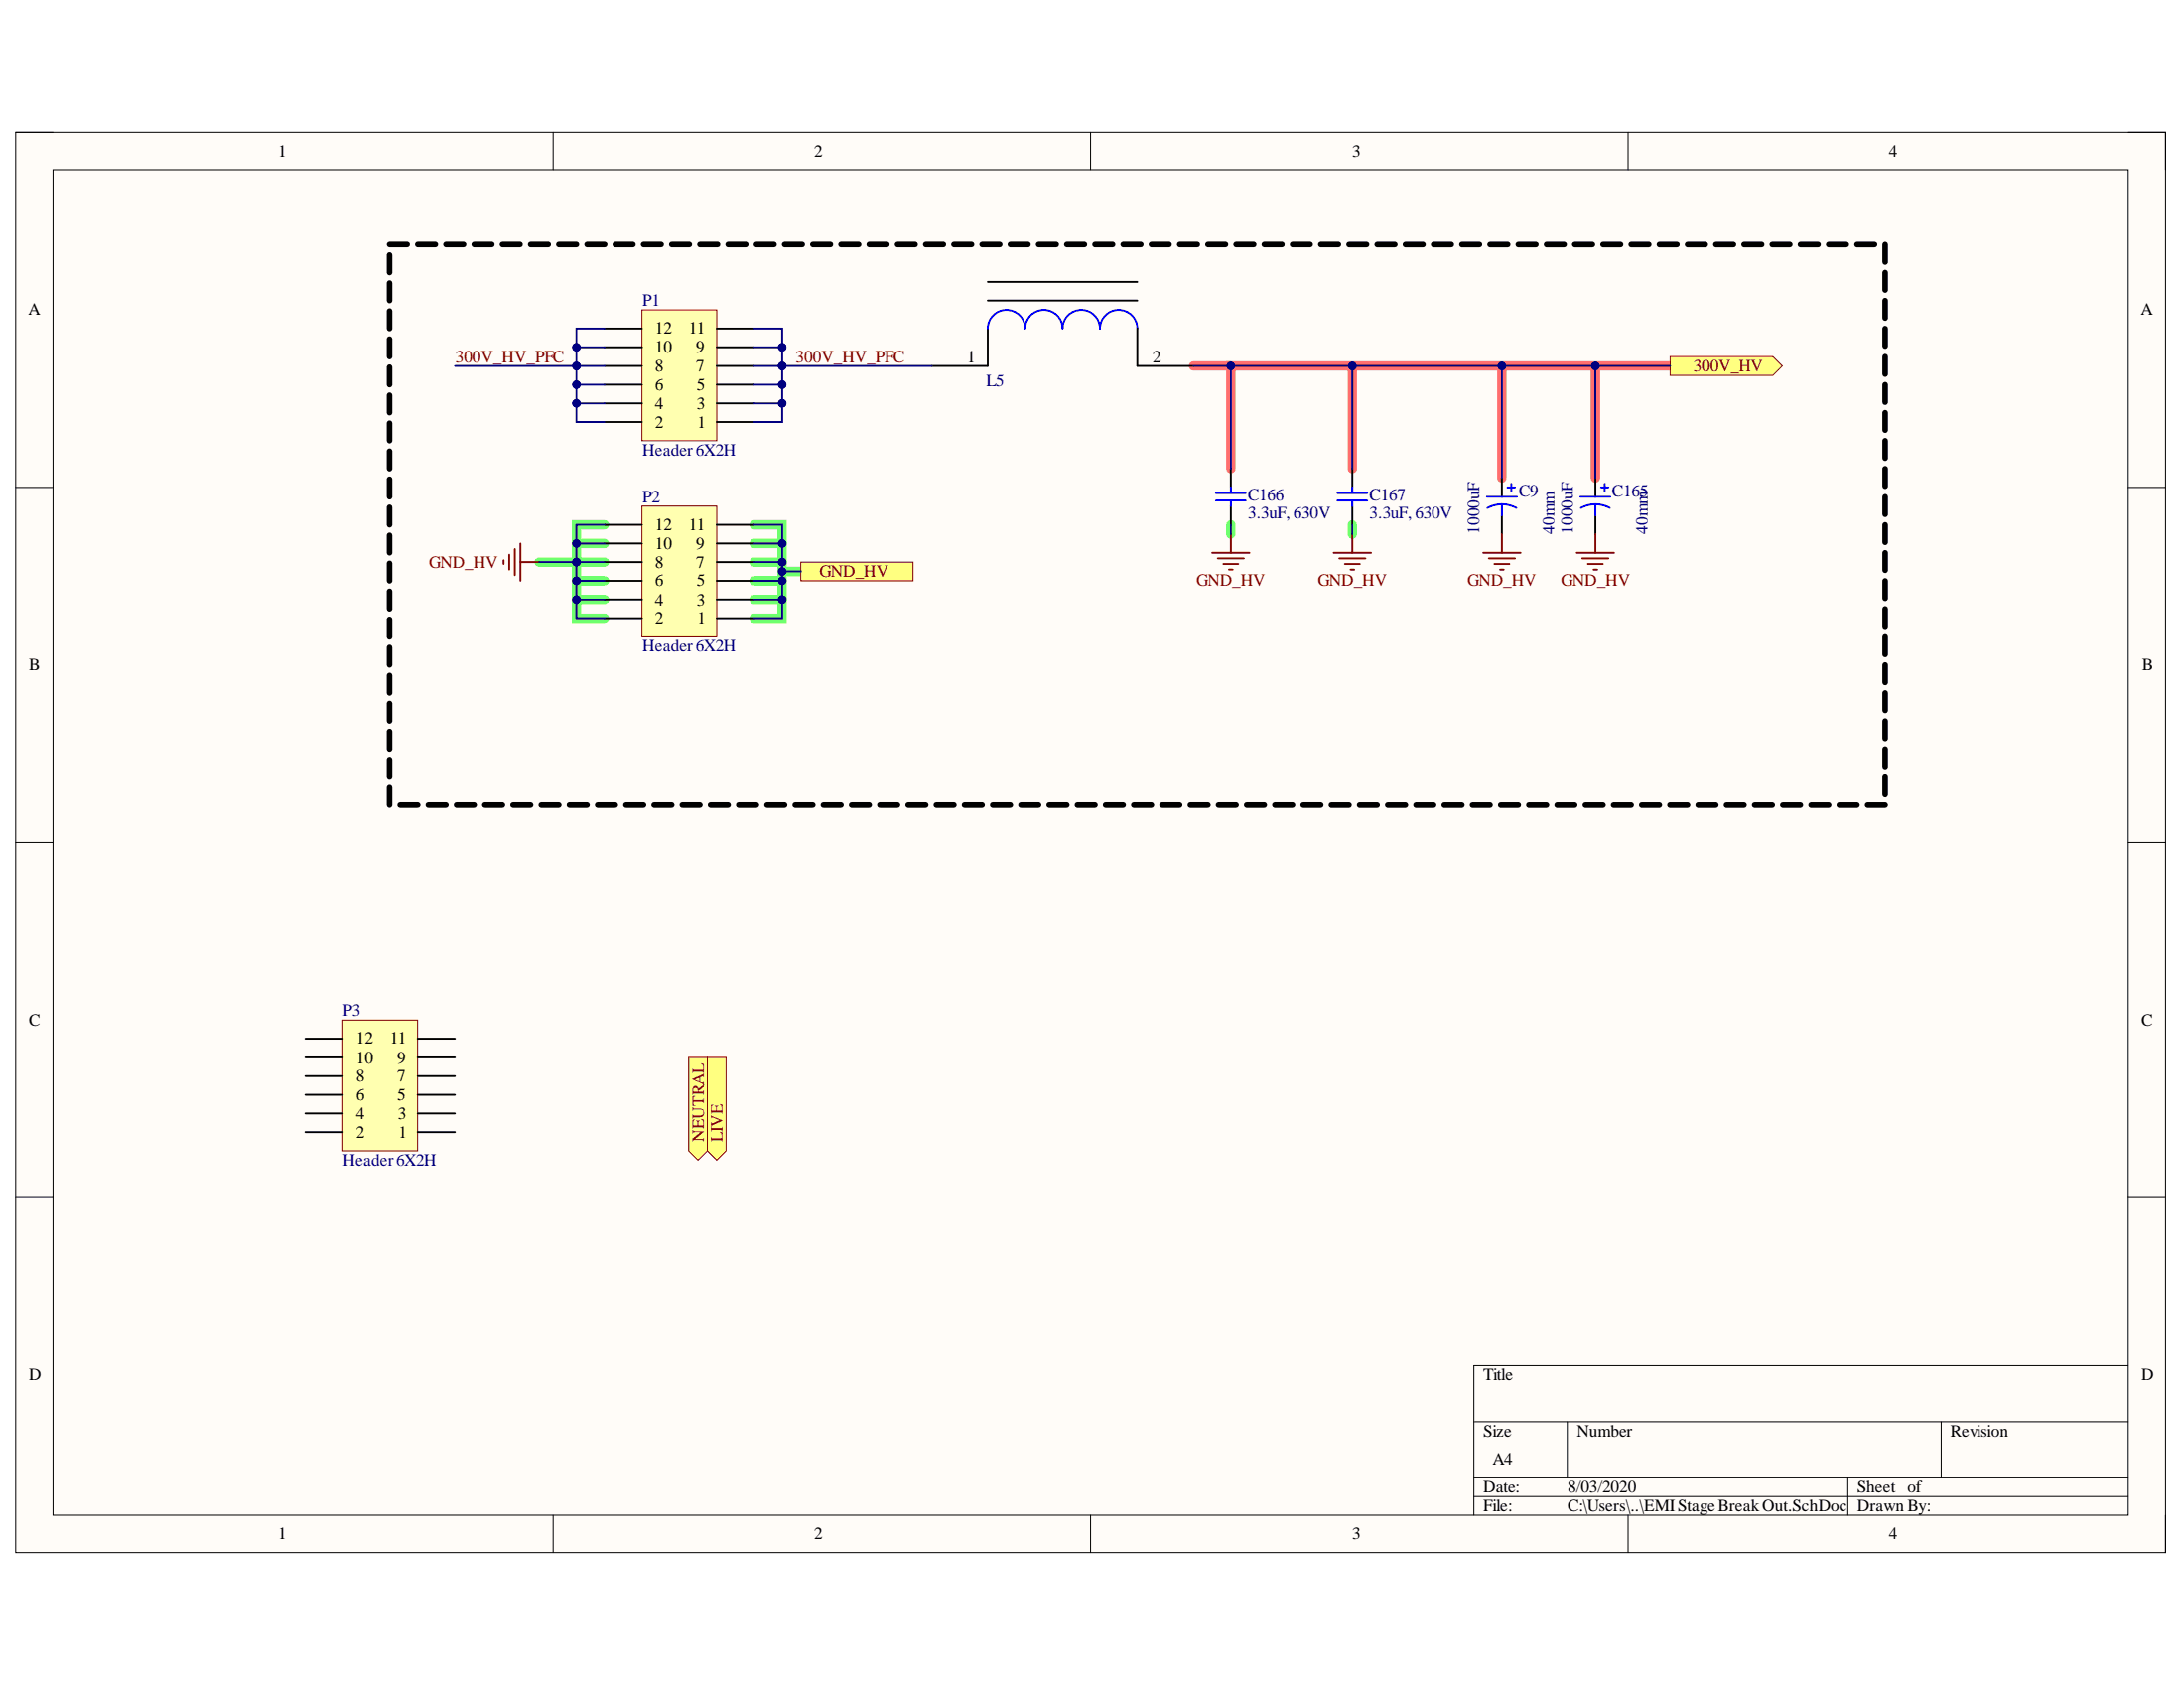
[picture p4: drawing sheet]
<svg xmlns="http://www.w3.org/2000/svg" width="279mm" height="216mm" viewBox="0 0 279 216" stroke-linecap="round" stroke-linejoin="round" font-family="sans-serif">
<path d="M2 16.9h275v181.7h-275z" fill-rule="evenodd" fill="#fffcf8"/>
<path d="M2 16.9h275v181.7h-275z" fill="none" stroke="#000" stroke-width=".13"/>
<path d="M6.8 21.7h265.5v172.1h-265.5z" fill-rule="evenodd" fill="#fffcf8"/>
<g fill="none" stroke="#000" stroke-width=".13">
<path d="M2 16.9h4.8M70.8 16.9v4.8M139.5 16.9v4.8M208.3 16.9v4.8M272.3 16.9h4.7v4.8M6.8 21.7h265.5v172.1h-265.5zM2 62.3h4.8M272.3 62.3h4.7M2 107.8h4.8M272.3 107.8h4.7M2 153.2h4.8M272.3 153.2h4.7"/>
<path d="M272.3 174.7h-83.8v19.1M70.8 193.8v4.8M139.5 193.8v4.8M188.5 181.9h83.8M188.5 189h83.8M188.5 191.4h83.8M200.5 181.9v7.1M208.3 193.8v4.8M236.4 189v4.8M248.3 181.9v7.1M277 193.8v4.8"/>
</g>
<path d="M152.7 46.8h4.8M173 46.8v13.2M192.1 46.8v14.3M204.1 46.8v14.3M213.7 46.8h-56.2v13.2" fill="none" stroke="#ff6e6e" stroke-width="1.2"/>
<g fill="none" stroke="#6eff6e" stroke-width="1.2">
<path d="M69 71.9h8.3M73.7 76.7h3.6M73.7 74.3h3.6M73.7 69.5h3.6M77.3 67.1h-3.6v12h3.6M96.5 67.1h3.6v12h-3.6M96.5 71.9h3.6M96.5 76.7h3.6M96.5 74.3h3.6M96.5 69.5h3.6M100.1 73.1h2.4M157.5 67.1v1.2"/>
<path d="M173 67.1v1.2"/>
</g>
<path d="M102.5 71.9h14.3v2.4h-14.3z" fill-rule="evenodd" fill="#ffff80"/>
<path d="M102.5 71.9h14.3v2.4h-14.3z" fill="none" stroke="#800000" stroke-width=".13"/>
<path d="M82.1 39.6h9.6v16.8h-9.6z" fill-rule="evenodd" fill="#ffffb0"/>
<path d="M82.1 39.6h9.6v16.8h-9.6z" fill="none" stroke="#800000" stroke-width=".13"/>
<path d="M77.3 54h4.8M77.3 51.6h4.8M77.3 49.2h4.8M77.3 46.8h4.8M77.3 44.4h4.8M77.3 42h4.8M91.7 54h4.8M91.7 51.6h4.8M91.7 49.2h4.8M91.7 46.8h4.8M91.7 44.4h4.8M91.7 42h4.8" fill="none" stroke="#000" stroke-width=".24"/>
<path d="M82.1 64.7h9.6v16.8h-9.6z" fill-rule="evenodd" fill="#ffffb0"/>
<path d="M82.1 64.7h9.6v16.8h-9.6z" fill="none" stroke="#800000" stroke-width=".13"/>
<path d="M77.3 79.1h4.8M77.3 76.7h4.8M77.3 74.3h4.8M77.3 71.9h4.8M77.3 69.5h4.8M77.3 67.1h4.8M91.7 79.1h4.8M91.7 76.7h4.8M91.7 74.3h4.8M91.7 71.9h4.8M91.7 69.5h4.8M91.7 67.1h4.8" fill="none" stroke="#000" stroke-width=".24"/>
<path d="M213.7 45.6h13.1l1.2 1.2-1.2 1.2h-13.1z" fill-rule="evenodd" fill="#ffff80"/>
<path d="M213.7 45.6h13.1l1.2 1.2-1.2 1.2h-13.1z" fill="none" stroke="#800000" stroke-width=".13"/>
<path d="M43.9 130.5h9.5v16.7h-9.5z" fill-rule="evenodd" fill="#ffffb0"/>
<path d="M43.9 130.5h9.5v16.7h-9.5z" fill="none" stroke="#800000" stroke-width=".13"/>
<g fill="none" stroke="#000" stroke-width=".24">
<path d="M126.4 36.1h19.1M126.4 38.4h19.1M126.4 42v4.8h-7.2M145.5 42v4.8h7.2M157.5 60v2.3M173 60v2.3M157.5 64.7v2.4M173 64.7v2.4M192.1 61.1v2.4M192.1 65.9v2.4M204.1 61.1v2.4M204.1 65.9v2.4"/>
<path d="M39.1 137.6h4.8M39.1 135.2h4.8M39.1 132.9h4.8M53.4 137.6h4.8M53.4 135.2h4.8M53.4 132.9h4.8M39.1 144.8h4.8M39.1 142.4h4.8M39.1 140h4.8M53.4 144.8h4.8M53.4 142.4h4.8M53.4 140h4.8"/>
</g>
<g fill="none" stroke="#00f" stroke-width=".24">
<path d="M126.4 42a2.39 2.39 0 0 1 2.4-2.4 2.39 2.39 0 0 1 2.4 2.4 2.39 2.39 0 0 1 2.3-2.4 2.39 2.39 0 0 1 2.4 2.4 2.39 2.39 0 0 1 2.4-2.4 2.39 2.39 0 0 1 2.4 2.4 2.39 2.39 0 0 1 2.4-2.4 2.39 2.39 0 0 1 2.4 2.4M155.5 63.1h3.9M155.5 64h3.9M157.5 62.3v.8M157.5 64v.7M171.1 63.1h3.8M171.1 64h3.8M173 62.3v.8M173 64v.7M190.2 63.5h3.9M192.1 64.5l.8 .1 1.1 .4M192.1 64.5l-.7 .1-1.1 .4"/>
<path d="M192.1 64.5v1.4M192.9 62.3h.9M193.3 61.9v.9M202.2 63.5h3.8M204.1 64.5l.8 .1 1 .4M204.1 64.5l-.8 .1-1.1 .4M204.1 64.5v1.4M204.8 62.3h1M205.3 61.9v.9"/>
</g>
<g fill="none" stroke="#800000" stroke-width=".24">
<path d="M64.4 71.7v.4M65.1 70.9v2M65.9 70.2v3.4M66.6 69.5v4.8M66.6 71.9h2.4M155.1 70.7h4.7M155.8 71.4h3.3M156.5 72.1h1.9M157.2 72.9h.5M157.5 68.3v2.4M170.6 70.7h4.8M171.3 71.4h3.4"/>
<path d="M172.1 72.1h1.9M172.8 72.9h.4M173 68.3v2.4M189.7 70.7h4.8M190.5 71.4h3.3M191.2 72.1h1.9M191.9 72.9h.5M192.1 68.3v2.4M201.7 70.7h4.8M202.4 71.4h3.4M203.1 72.1h1.9M203.9 72.9h.4"/>
<path d="M204.1 68.3v2.4"/>
</g>
<g fill="none" stroke="#000" stroke-width=".72">
<path d="M49.8 31.3h2.3M49.8 32.6v2.3M49.8 36.2v2.2M49.8 39.8v2.2M53.4 31.3h2.3M57.1 31.3h2.2M60.7 31.3h2.2M64.3 31.3h2.2M67.9 31.3h2.2M71.5 31.3h2.2M75.1 31.3h2.3M78.7 31.3h2.3"/>
<path d="M82.3 31.3h2.3M85.9 31.3h2.3M89.5 31.3h2.3M93.2 31.3h2.2M96.8 31.3h2.2M100.4 31.3h2.2M104 31.3h2.2M107.6 31.3h2.2M111.2 31.3h2.3M114.8 31.3h2.3M118.4 31.3h2.3M122 31.3h2.3"/>
<path d="M125.6 31.3h2.3M129.3 31.3h2.2M132.9 31.3h2.2M136.5 31.3h2.2M140.1 31.3h2.2M143.7 31.3h2.2M147.3 31.3h2.3M150.9 31.3h2.3M154.5 31.3h2.3M158.1 31.3h2.3M161.7 31.3h2.3M165.4 31.3h2.2"/>
<path d="M169 31.3h2.2M172.6 31.3h2.2M176.2 31.3h2.2M179.8 31.3h2.2M183.4 31.3h2.3M187 31.3h2.3M190.6 31.3h2.3M194.2 31.3h2.3M197.9 31.3h2.2M201.5 31.3h2.2M205.1 31.3h2.2M208.7 31.3h2.2"/>
<path d="M212.3 31.3h2.2M215.9 31.3h2.3M219.5 31.3h2.3M223.1 31.3h2.3M226.7 31.3h2.3M230.3 31.3h2.3M233.9 31.3h2.3M237.6 31.3h2.2M241.2 31.3v2.2M241.2 34.9v2.2M241.2 38.4v2.3M49.8 43.4v2.2"/>
<path d="M49.8 47v2.2M49.8 50.5v2.3M49.8 54.1v2.3M49.8 57.7v2.3M241.2 42v2.3M241.2 45.6v2.2M241.2 49.2v2.2M241.2 52.8v2.2M241.2 56.4v2.2M241.2 60v2.2M49.8 61.3v2.2M49.8 64.9v2.2"/>
<path d="M49.8 68.5v2.2M49.8 72.1v2.2M49.8 75.6v2.3M49.8 79.2v2.3M241.2 63.5v2.3M241.2 67.1v2.3M241.2 70.7v2.2M241.2 74.3v2.2M241.2 77.9v2.2M49.8 82.8v2.2M49.8 86.4v2.2M49.8 90v2.2"/>
<path d="M49.8 93.6v2.2M49.8 97.1v2.3M241.2 81.5v2.2M241.2 85.1v2.2M241.2 88.6v2.3M241.2 92.2v2.3M241.2 95.8v2.2M241.2 99.4v2.2M49.8 100.7v2.3M51.2 103h2.2M54.8 103h2.3M58.4 103h2.3"/>
<path d="M62 103h2.3M65.6 103h2.3M69.2 103h2.3M72.9 103h2.2M76.5 103h2.2M80.1 103h2.2M83.7 103h2.2M87.3 103h2.2M90.9 103h2.3M94.5 103h2.3M98.1 103h2.3M101.7 103h2.3"/>
<path d="M105.3 103h2.3M109 103h2.2M112.6 103h2.2M116.2 103h2.2M119.8 103h2.2M123.4 103h2.2M127 103h2.3M130.6 103h2.3M134.2 103h2.3M137.8 103h2.3M141.4 103h2.3M145 103h2.3"/>
<path d="M148.7 103h2.2M152.3 103h2.2M155.9 103h2.2M159.5 103h2.2M163.1 103h2.3M166.7 103h2.3M170.3 103h2.3M173.9 103h2.3M177.5 103h2.3M181.2 103h2.2M184.8 103h2.2M188.4 103h2.2"/>
<path d="M192 103h2.2M195.6 103h2.3M199.2 103h2.3M202.8 103h2.3M206.4 103h2.3M210 103h2.3M213.6 103h2.3M217.2 103h2.3M220.9 103h2.2M224.5 103h2.2M228.1 103h2.2M231.7 103h2.2"/>
<path d="M235.3 103h2.3M238.9 103h2.3"/>
</g>
<path d="M192.1 46.8v14.3" fill="none" stroke="#000080" stroke-width=".24"/>
<circle cx="192.1" cy="46.8" r=".48" fill="#000080"/>
<circle cx="192.1" cy="46.8" r=".48" fill="none" stroke="#000080" stroke-width=".13"/>
<path d="M58.2 46.8h15.5" fill="none" stroke="#000080" stroke-width=".24"/>
<circle cx="73.8" cy="46.8" r=".48" fill="#000080"/>
<circle cx="73.8" cy="46.8" r=".48" fill="none" stroke="#000080" stroke-width=".13"/>
<path d="M69 71.9h4.7" fill="none" stroke="#000080" stroke-width=".24"/>
<circle cx="73.8" cy="71.9" r=".48" fill="#000080"/>
<circle cx="73.8" cy="71.9" r=".48" fill="none" stroke="#000080" stroke-width=".13"/>
<path d="M77.3 67.1h-3.6v12h3.6" fill="none" stroke="#000080" stroke-width=".24"/>
<circle cx="73.8" cy="76.7" r=".48" fill="#000080"/>
<circle cx="73.8" cy="76.7" r=".48" fill="none" stroke="#000080" stroke-width=".13"/>
<circle cx="73.8" cy="74.3" r=".48" fill="#000080"/>
<circle cx="73.8" cy="74.3" r=".48" fill="none" stroke="#000080" stroke-width=".13"/>
<circle cx="73.8" cy="71.9" r=".48" fill="#000080"/>
<circle cx="73.8" cy="71.9" r=".48" fill="none" stroke="#000080" stroke-width=".13"/>
<circle cx="73.8" cy="69.5" r=".48" fill="#000080"/>
<circle cx="73.8" cy="69.5" r=".48" fill="none" stroke="#000080" stroke-width=".13"/>
<path d="M73.7 76.7h3.6" fill="none" stroke="#000080" stroke-width=".24"/>
<circle cx="73.8" cy="76.7" r=".48" fill="#000080"/>
<circle cx="73.8" cy="76.7" r=".48" fill="none" stroke="#000080" stroke-width=".13"/>
<path d="M73.7 74.3h3.6" fill="none" stroke="#000080" stroke-width=".24"/>
<circle cx="73.8" cy="74.3" r=".48" fill="#000080"/>
<circle cx="73.8" cy="74.3" r=".48" fill="none" stroke="#000080" stroke-width=".13"/>
<path d="M73.7 71.9h3.6" fill="none" stroke="#000080" stroke-width=".24"/>
<circle cx="73.8" cy="71.9" r=".48" fill="#000080"/>
<circle cx="73.8" cy="71.9" r=".48" fill="none" stroke="#000080" stroke-width=".13"/>
<path d="M73.7 69.5h3.6" fill="none" stroke="#000080" stroke-width=".24"/>
<circle cx="73.8" cy="69.5" r=".48" fill="#000080"/>
<circle cx="73.8" cy="69.5" r=".48" fill="none" stroke="#000080" stroke-width=".13"/>
<path d="M77.3 42h-3.6v12h3.6" fill="none" stroke="#000080" stroke-width=".24"/>
<circle cx="73.8" cy="51.6" r=".48" fill="#000080"/>
<circle cx="73.8" cy="51.6" r=".48" fill="none" stroke="#000080" stroke-width=".13"/>
<circle cx="73.8" cy="49.2" r=".48" fill="#000080"/>
<circle cx="73.8" cy="49.2" r=".48" fill="none" stroke="#000080" stroke-width=".13"/>
<circle cx="73.8" cy="46.8" r=".48" fill="#000080"/>
<circle cx="73.8" cy="46.8" r=".48" fill="none" stroke="#000080" stroke-width=".13"/>
<circle cx="73.8" cy="44.4" r=".48" fill="#000080"/>
<circle cx="73.8" cy="44.4" r=".48" fill="none" stroke="#000080" stroke-width=".13"/>
<path d="M73.7 51.6h3.6" fill="none" stroke="#000080" stroke-width=".24"/>
<circle cx="73.8" cy="51.6" r=".48" fill="#000080"/>
<circle cx="73.8" cy="51.6" r=".48" fill="none" stroke="#000080" stroke-width=".13"/>
<path d="M73.7 49.2h3.6" fill="none" stroke="#000080" stroke-width=".24"/>
<circle cx="73.8" cy="49.2" r=".48" fill="#000080"/>
<circle cx="73.8" cy="49.2" r=".48" fill="none" stroke="#000080" stroke-width=".13"/>
<path d="M73.7 46.8h3.6" fill="none" stroke="#000080" stroke-width=".24"/>
<circle cx="73.8" cy="46.8" r=".48" fill="#000080"/>
<circle cx="73.8" cy="46.8" r=".48" fill="none" stroke="#000080" stroke-width=".13"/>
<path d="M73.7 44.4h3.6" fill="none" stroke="#000080" stroke-width=".24"/>
<circle cx="73.8" cy="44.4" r=".48" fill="#000080"/>
<circle cx="73.8" cy="44.4" r=".48" fill="none" stroke="#000080" stroke-width=".13"/>
<path d="M96.5 67.1h3.6v12h-3.6" fill="none" stroke="#000080" stroke-width=".24"/>
<circle cx="100.1" cy="69.5" r=".48" fill="#000080"/>
<circle cx="100.1" cy="69.5" r=".48" fill="none" stroke="#000080" stroke-width=".13"/>
<circle cx="100.1" cy="71.9" r=".48" fill="#000080"/>
<circle cx="100.1" cy="71.9" r=".48" fill="none" stroke="#000080" stroke-width=".13"/>
<circle cx="100.1" cy="73.1" r=".48" fill="#000080"/>
<circle cx="100.1" cy="73.1" r=".48" fill="none" stroke="#000080" stroke-width=".13"/>
<circle cx="100.1" cy="74.3" r=".48" fill="#000080"/>
<circle cx="100.1" cy="74.3" r=".48" fill="none" stroke="#000080" stroke-width=".13"/>
<circle cx="100.1" cy="76.7" r=".48" fill="#000080"/>
<circle cx="100.1" cy="76.7" r=".48" fill="none" stroke="#000080" stroke-width=".13"/>
<path d="M96.5 76.7h3.6" fill="none" stroke="#000080" stroke-width=".24"/>
<circle cx="100.1" cy="76.7" r=".48" fill="#000080"/>
<circle cx="100.1" cy="76.7" r=".48" fill="none" stroke="#000080" stroke-width=".13"/>
<path d="M96.5 74.3h3.6" fill="none" stroke="#000080" stroke-width=".24"/>
<circle cx="100.1" cy="74.3" r=".48" fill="#000080"/>
<circle cx="100.1" cy="74.3" r=".48" fill="none" stroke="#000080" stroke-width=".13"/>
<path d="M96.5 71.9h3.6" fill="none" stroke="#000080" stroke-width=".24"/>
<circle cx="100.1" cy="71.9" r=".48" fill="#000080"/>
<circle cx="100.1" cy="71.9" r=".48" fill="none" stroke="#000080" stroke-width=".13"/>
<path d="M96.5 69.5h3.6" fill="none" stroke="#000080" stroke-width=".24"/>
<circle cx="100.1" cy="69.5" r=".48" fill="#000080"/>
<circle cx="100.1" cy="69.5" r=".48" fill="none" stroke="#000080" stroke-width=".13"/>
<path d="M119.2 46.8h-19.1v7.2h-3.6" fill="none" stroke="#000080" stroke-width=".24"/>
<circle cx="100.1" cy="46.8" r=".48" fill="#000080"/>
<circle cx="100.1" cy="46.8" r=".48" fill="none" stroke="#000080" stroke-width=".13"/>
<circle cx="100.1" cy="49.2" r=".48" fill="#000080"/>
<circle cx="100.1" cy="49.2" r=".48" fill="none" stroke="#000080" stroke-width=".13"/>
<circle cx="100.1" cy="51.6" r=".48" fill="#000080"/>
<circle cx="100.1" cy="51.6" r=".48" fill="none" stroke="#000080" stroke-width=".13"/>
<path d="M96.5 51.6h3.6" fill="none" stroke="#000080" stroke-width=".24"/>
<circle cx="100.1" cy="51.6" r=".48" fill="#000080"/>
<circle cx="100.1" cy="51.6" r=".48" fill="none" stroke="#000080" stroke-width=".13"/>
<path d="M96.5 49.2h3.6" fill="none" stroke="#000080" stroke-width=".24"/>
<circle cx="100.1" cy="49.2" r=".48" fill="#000080"/>
<circle cx="100.1" cy="49.2" r=".48" fill="none" stroke="#000080" stroke-width=".13"/>
<path d="M96.5 46.8h3.6" fill="none" stroke="#000080" stroke-width=".24"/>
<circle cx="100.1" cy="46.8" r=".48" fill="#000080"/>
<circle cx="100.1" cy="46.8" r=".48" fill="none" stroke="#000080" stroke-width=".13"/>
<path d="M96.5 44.4h3.6" fill="none" stroke="#000080" stroke-width=".24"/>
<circle cx="100.1" cy="44.4" r=".48" fill="#000080"/>
<circle cx="100.1" cy="44.4" r=".48" fill="none" stroke="#000080" stroke-width=".13"/>
<path d="M96.5 42h3.6v4.8" fill="none" stroke="#000080" stroke-width=".24"/>
<circle cx="100.1" cy="44.4" r=".48" fill="#000080"/>
<circle cx="100.1" cy="44.4" r=".48" fill="none" stroke="#000080" stroke-width=".13"/>
<circle cx="100.1" cy="46.8" r=".48" fill="#000080"/>
<circle cx="100.1" cy="46.8" r=".48" fill="none" stroke="#000080" stroke-width=".13"/>
<path d="M100.1 73.1h2.4" fill="none" stroke="#000080" stroke-width=".24"/>
<circle cx="100.1" cy="73.1" r=".48" fill="#000080"/>
<circle cx="100.1" cy="73.1" r=".48" fill="none" stroke="#000080" stroke-width=".13"/>
<path d="M152.7 46.8h4.8" fill="none" stroke="#000080" stroke-width=".24"/>
<circle cx="157.5" cy="46.8" r=".48" fill="#000080"/>
<circle cx="157.5" cy="46.8" r=".48" fill="none" stroke="#000080" stroke-width=".13"/>
<path d="M213.7 46.8h-56.2v13.2" fill="none" stroke="#000080" stroke-width=".24"/>
<circle cx="204.1" cy="46.8" r=".48" fill="#000080"/>
<circle cx="204.1" cy="46.8" r=".48" fill="none" stroke="#000080" stroke-width=".13"/>
<circle cx="192.1" cy="46.8" r=".48" fill="#000080"/>
<circle cx="192.1" cy="46.8" r=".48" fill="none" stroke="#000080" stroke-width=".13"/>
<circle cx="173" cy="46.8" r=".48" fill="#000080"/>
<circle cx="173" cy="46.8" r=".48" fill="none" stroke="#000080" stroke-width=".13"/>
<circle cx="157.5" cy="46.8" r=".48" fill="#000080"/>
<circle cx="157.5" cy="46.8" r=".48" fill="none" stroke="#000080" stroke-width=".13"/>
<path d="M173 46.8v13.2M157.5 67.1v1.2M173 67.1v1.2" fill="none" stroke="#000080" stroke-width=".24"/>
<circle cx="173" cy="46.8" r=".48" fill="#000080"/>
<circle cx="173" cy="46.8" r=".48" fill="none" stroke="#000080" stroke-width=".13"/>
<path d="M204.1 46.8v14.3" fill="none" stroke="#000080" stroke-width=".24"/>
<circle cx="204.1" cy="46.8" r=".48" fill="#000080"/>
<circle cx="204.1" cy="46.8" r=".48" fill="none" stroke="#000080" stroke-width=".13"/>
<text font-size="13.1" fill="#800000" x="90.3" y="144.5">POLIVE</text>
<g font-size="2.2">
<text x="35.6" y="20">1</text>
<text x="104.2" y="20">2</text>
<text x="173" y="20">3</text>
<text x="241.7" y="20">4</text>
<text x="3.6" y="40.3">A</text>
<text x="273.9" y="40.3">A</text>
<text x="83.8" y="47.5">8</text>
<text x="83.8" y="45.1">10</text>
<text x="83.8" y="42.7">12</text>
<text x="88.1" y="42.7">11</text>
<text x="89" y="47.5">7</text>
<text x="89" y="45.1">9</text>
<text x="123.7" y="46.3">1</text>
<text x="147.5" y="46.3">2</text>
<text x="83.8" y="52.3">4</text>
<text x="83.8" y="49.9">6</text>
<text x="89.1" y="52.3">3</text>
<text x="89.1" y="49.9">5</text>
<text x="83.8" y="54.7">2</text>
<text x="89.2" y="54.7">1</text>
<text x="83.8" y="70.2">10</text>
<text x="83.8" y="67.8">12</text>
<text x="88.1" y="67.8">11</text>
<text x="89" y="70.2">9</text>
<text x="83.8" y="77.4">4</text>
<text x="83.8" y="75">6</text>
<text x="83.8" y="72.6">8</text>
<text x="89" y="72.6">7</text>
<text x="89.1" y="77.4">3</text>
<text x="89.1" y="75">5</text>
<text x="83.8" y="79.8">2</text>
<text x="89.2" y="79.8">1</text>
<text x="3.7" y="85.8">B</text>
<text x="274" y="85.8">B</text>
<text x="3.7" y="131.2">C</text>
<text x="274" y="131.2">C</text>
<text x="45.6" y="136">10</text>
<text x="45.6" y="133.5">12</text>
<text x="49.9" y="133.5">11</text>
<text x="50.8" y="136">9</text>
<text x="45.6" y="143.1">4</text>
<text x="45.6" y="140.7">6</text>
<text x="45.6" y="138.3">8</text>
<text x="50.8" y="140.7">5</text>
<text x="50.8" y="138.3">7</text>
<text x="50.9" y="143.1">3</text>
<text x="45.6" y="145.5">2</text>
<text x="51" y="145.5">1</text>
<text x="3.7" y="176.5">D</text>
<text x="189.7" y="176.5">Title</text>
<text x="274" y="176.5">D</text>
<text x="189.7" y="183.7">Size</text>
<text x="201.8" y="183.7">Number</text>
<text x="249.5" y="183.7">Revision</text>
<text x="189.7" y="190.9">Date:</text>
<text x="190.9" y="187.4">A4</text>
<text x="200.6" y="190.9">8/03/2020</text>
<text x="237.6" y="190.9">Sheet of</text>
<text x="35.6" y="196.9">1</text>
<text x="104.2" y="196.9">2</text>
<text x="173" y="196.9">3</text>
<text x="189.7" y="193.3">File:</text>
<text x="200.6" y="193.3">C:\Users\..\EMIStage BreakOut.SchDoc</text>
<text x="237.6" y="193.3">Drawn By:</text>
<text x="241.7" y="196.9">4</text>
</g>
<g font-size="2.2" fill="#000080">
<text x="82.2" y="39.1">P1</text>
<text x="126.2" y="49.4">L5</text>
<text x="82.2" y="58.2">Header6X2H</text>
<text x="82.2" y="64.2">P2</text>
<text x="159.6" y="64">C166</text>
<text x="175.2" y="64">C167</text>
<text x="194.3" y="63.5">C9</text>
<text x="206.2" y="63.5">C165</text>
<text x="159.6" y="66.3">3.3uF, 630V</text>
<text x="175.2" y="66.3">3.3uF, 630V</text>
<text x="189.2" y="68.3" transform="rotate(-90 189.2 68.3)">1000uF</text>
<text x="198.9" y="68.3" transform="rotate(-90 198.9 68.3)">40mm</text>
<text x="201.2" y="68.3" transform="rotate(-90 201.2 68.3)">1000uF</text>
<text x="210.8" y="68.3" transform="rotate(-90 210.8 68.3)">40mm</text>
<text x="82.2" y="83.3">Header6X2H</text>
<text x="43.9" y="130">P3</text>
<text x="43.9" y="149.1">Header6X2H</text>
</g>
<g font-size="2.2" fill="#800000">
<text x="58.3" y="46.3">300V_HV_PFC</text>
<text x="101.8" y="46.3">300V_HV_PFC</text>
<text x="216.6" y="47.5">300V_HV</text>
<text x="54.9" y="72.6">GND_HV</text>
<text x="104.8" y="73.8">GND_HV</text>
<text x="153" y="75">GND_HV</text>
<text x="168.6" y="75">GND_HV</text>
<text x="187.7" y="75">GND_HV</text>
<text x="199.7" y="75">GND_HV</text>
<text x="90.1" y="146" transform="rotate(-90 90.1 146)">NEUTRAL</text>
<text x="92.4" y="146" transform="rotate(-90 92.4 146)">LIVE</text>
</g>
</svg>
